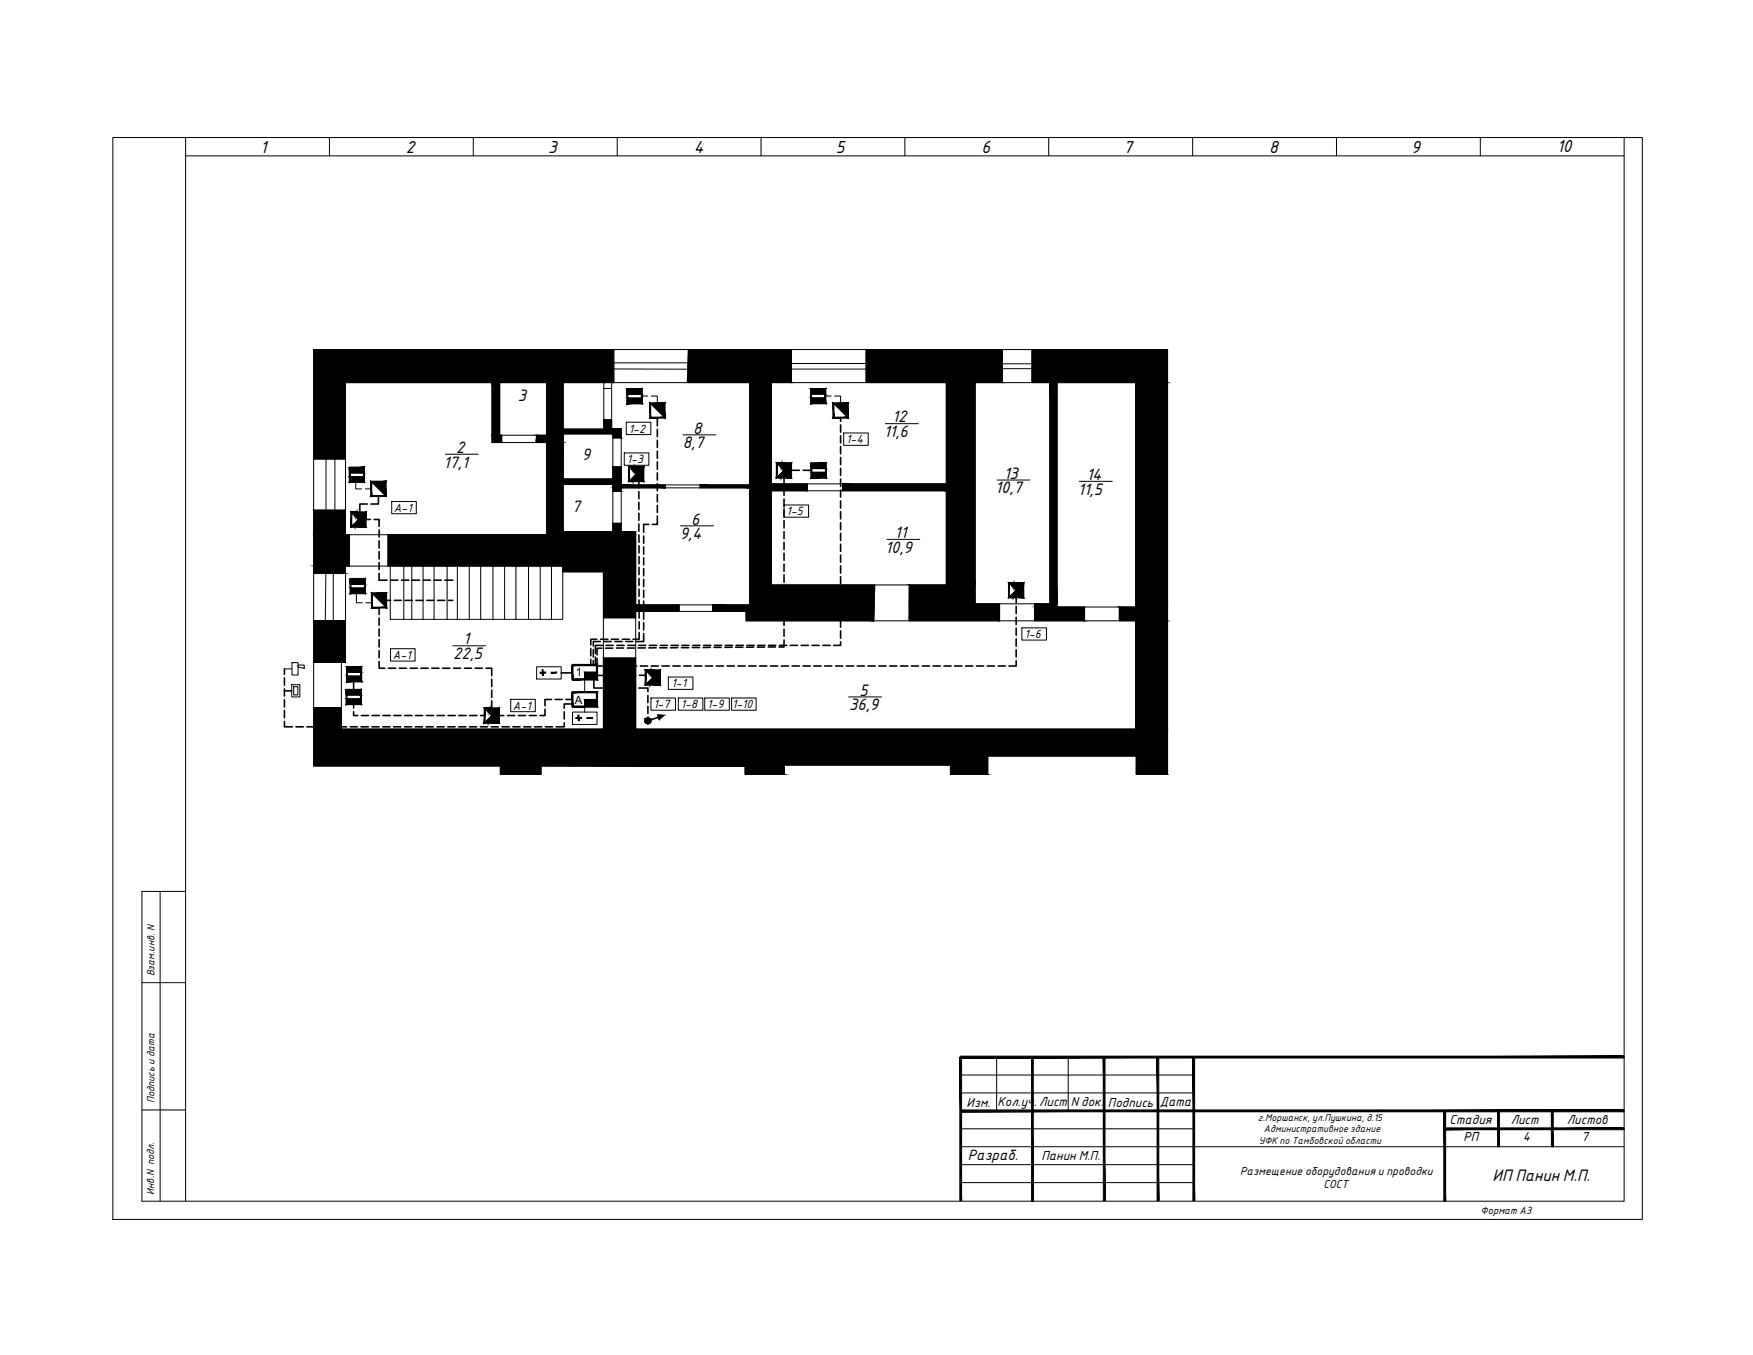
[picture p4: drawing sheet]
<svg xmlns="http://www.w3.org/2000/svg" width="279mm" height="216mm" viewBox="0 0 279 216" stroke-linecap="round" stroke-linejoin="round" font-family="sans-serif">
<!-- layer: DESC -->
<g fill="none" stroke="#000" stroke-width=".16">
<path d="M18 21.9h243.8v172.4h-243.8zM29.6 24.8h229.3v166.6h-236.3v-49.4h7M29.6 21.9v169.5M52.5 21.9v2.9M75.4 21.9v2.9M98.4 21.9v2.9M121.3 21.9v2.9M144.2 21.9v2.9M167.1 21.9v2.9M190.1 21.9v2.9M213 21.9v2.9M235.9 21.9v2.9"/>
<path d="M258.9 21.9v2.9M55.7 74.5h2.3v.9h-2.3zM55.7 76h2.3v.8h-2.3zM56.7 76.8v1.1h1M58.2 77.9h1M62.4 79.9h4v2h-4zM71 72.4h5.2M99.5 72.2h3.9v1.9h-3.9zM99.8 67.3h3.9v1.9h-3.9zM100 62h2.3v.8h-2.3zM100 63.4h2.3v.9h-2.3zM102.3 63.1h.9"/>
<path d="M103.8 63.1h1v1.1M108.8 69.3h5.3M129.3 62h2.2v.8h-2.2zM129.3 63.4h2.2v.8h-2.2zM129.3 73.8h2.3v.9h-2.3zM129.3 75.3h2.3v.8h-2.3zM131.5 63.1h1M133 63.1h1v1.1M134.5 69h3.9v2h-3.9zM141.1 67.5h5.3M158.9 76.5h5.2M172 76.7h5.3"/>
<path d="M55.9 92.3h2.3v.8h-2.3zM55.9 93.7h2.3v.8h-2.3zM56.8 94.5v1.5h1M58.3 96h1M108.5 83.8h5.2M125 80.5h3.9v1.9h-3.9zM141.4 85.9h5.2M45.3 106.6h1.2M46.5 109.1h1.3v1.9h-1.3zM46.5 105.6h1v2h-1zM46.8 109.4h.7v1.3h-.7zM47.5 106h1v.5l-1-.2z"/>
<path d="M55.2 109.9h2.3v.9h-2.3zM55.2 111.3h2.3v.9h-2.3zM55.3 106.3h2.3v.8h-2.3zM55.3 107.7h2.3v.9h-2.3zM62.2 103.4h4v1.9h-4zM72.2 102.9h5.2M81.4 111.4h3.9v2h-3.9zM85.5 106.2h3.9v2h-3.9zM91.2 113.5h4v1.9h-4zM91.2 107.7h.1M93.2 108.3h.1M93.2 112.6h.1"/>
<path d="M93.2 108.3v2M93.2 112.6v.9M95.2 107.1h-2v1.2M95.2 111.4h-2v1.2M103.8 111.2h3.9v2h-3.9zM106.5 107.9h3.9v1.9h-3.9zM108.1 111.2h3.9v2h-3.9zM112.3 111.2h3.9v2h-3.9zM116.6 111.2h3.9v2h-3.9zM135.3 111h5.2M162.9 100h3.9v2h-3.9zM22.6 156.6h7"/>
<path d="M25.5 142v49.4M22.6 176.9h7M153.1 171.3h37.2M153.1 174.1h37.2M153.1 179.9h37.2M158.8 168.4v8.6M170.3 168.4v8.6M153.1 182.7h105.7M153.1 188.4h37.2M153.1 185.6h37.2"/>
</g>
<g fill="#000" stroke="#000" stroke-width=".16">
<path d="M59.2 76.8h2.2v2.2zM103.7 64.3h2.1l.1 2.2zM132.9 64.3h2.1l.1 2.2zM59.3 94.6h2.2v2.1z"/>
<path d="M50 55.7l47.8 5.3v-5.3zM50 55.7l47.8 5.3h-47.8z"/>
<path d="M109.7 55.7l16.4 5.3v-5.3zM109.7 55.7l16.4 5.3h-16.5z"/>
<path d="M138 55.7l21.8 5.3v-5.3zM138 55.7l21.8 5.3h-21.8z"/>
<path d="M164.5 55.7l21.6 5.3v-5.3zM164.5 55.7l21.6 5.3h-21.6z"/>
<path d="M50 61l5.1 12.1v-12.1zM50 61l5.1 12.1h-5.1z"/>
<path d="M55.7 74.4v.2l2.4-.2zM55.7 74.6l2.4-.2-.2 .2zM58.1 74.4l-.2 .2 .2 2.3zM57.9 74.6l.2 2.3-.2-.2zM55.7 76.9h2.4l-.2-.2zM55.7 76.9l.1-.2h2.1zM55.7 74.5v2.4l.1-.2zM55.7 74.5h.1v2.2z"/>
<path d="M55.7 74.5l2.3 .9v-.9zM55.7 74.5l2.3 .9h-2.3z"/>
<path d="M55.7 76l2.3 .8v-.8zM55.7 76l2.3 .8h-2.3z"/>
<path d="M59.1 76.7l.2 .1 2.2-.1zM59.3 76.8l2.2-.1-.1 .1zM61.4 76.8l.1 2.3v-2.4zM61.4 76.8l.1 2.3-.1-.1zM59.1 79.1h2.4l-.1-.1zM59.1 79.1l.2-.1h2.1zM59.1 76.7v2.4l.2-.1zM59.1 76.7l.2 .1v2.2z"/>
<path d="M78.4 61l1.2 8.3v-8.3zM78.4 61l1.2 8.3h-1.2z"/>
<path d="M78.4 69.3l1.6 1.2v-1.2zM78.4 69.3l1.6 1.2h-1.6z"/>
<path d="M87.1 61l2.7 7.4v-7.4zM87.1 61l2.7 7.4h-2.7z"/>
<path d="M87.1 77.2l2.7 7.5v-7.5zM87.1 77.2l2.7 7.5h-2.7z"/>
<path d="M87.1 69.1l2.7 .2v-.2zM87.1 69.1l2.7 .2h-2.7z"/>
<path d="M85.5 69.3l4.3 1.2v-1.2zM85.5 69.3l4.3 1.2h-4.4z"/>
<path d="M87.1 70.5l2.7 5.8v-5.8zM87.1 70.5l2.7 5.8h-2.7z"/>
<path d="M96.2 66.9l1.3 1.4v-1.4zM96.2 66.9l1.3 1.4h-1.3z"/>
<path d="M96.2 68.3l2.8 .1zM96.2 68.3l2.8 .1z"/>
<path d="M87.1 68.4l11.9 .7v-.7zM87.1 68.4l11.9 .7h-11.9z"/>
<path d="M97.7 69.1l1.3 .7v-.7zM97.7 69.1l1.3 .7h-1.3z"/>
<path d="M97.7 74.4l1.3 1.9v-1.9zM97.7 74.4l1.3 1.9h-1.3z"/>
<path d="M87.1 76.3l11.9 .9v-.9zM87.1 76.3l11.9 .9h-11.9z"/>
<path d="M97.7 77.2l1.3 .1zM97.7 77.2l1.3 .1z"/>
<path d="M97.7 77.3l1.3 .4v-.4zM97.7 77.3l1.3 .4h-1.3z"/>
<path d="M97.7 77.7l1.3 .6v-.6zM97.7 77.7l1.3 .6h-1.3z"/>
<path d="M100 61.9v.2l2.4-.2zM100 62.1l2.4-.2-.2 .2zM102.4 61.9l-.2 .2 .2 2.3zM102.2 62.1l.2 2.3-.2-.2zM99.9 64.4h2.5l-.2-.2zM100.1 64.2h2.1l-2.3 .2zM99.9 62v2.4l.2-.2zM99.9 62h.2v2.2z"/>
<path d="M100.6 74.4h.1l-.1 .2zM100.7 74.4l-.1 .2h.1z"/>
<path d="M100.7 74.4h.2l-.2 .3zM100.9 74.4l-.2 .3h.2z"/>
<path d="M100.7 76.4v.2h-.1zM100.6 76.4v.2l.1-.2z"/>
<path d="M100.8 74.4h.2l-.1 .5zM101 74.4l-.1 .5h.1z"/>
<path d="M100.9 76.3v.3h-.2zM100.7 76.3v.3l.2-.3z"/>
<path d="M101 74.4h.1l-.1 .6zM101.1 74.4l-.1 .6h.1z"/>
<path d="M101 76.2v.4h-.1zM100.9 76.2v.4l.1-.4z"/>
<path d="M101.1 74.4h.2l-.2 .8zM101.3 74.4l-.2 .8h.2z"/>
<path d="M101.1 76v.6h-.1zM101 76v.6l.1-.6z"/>
<path d="M101.3 74.4h.1l-.1 .9zM101.4 74.4l-.1 .9h.1z"/>
<path d="M101.3 75.9v.7h-.2zM101.1 75.9v.7l.2-.7z"/>
<path d="M101.4 74.4h.2l-.2 2.2zM101.6 74.4l-.2 2.2h.2z"/>
<path d="M101.4 75.7v.9h-.1zM101.3 75.7v.9l.1-.9z"/>
<path d="M101.4 75.5l.2 .1-1.3 1zM100.3 76.6l.1 .1 1.2-1.1z"/>
<path d="M100.4 74.3l1.1 1.1-.1 .2zM100.4 74.3l-.1 .2 1.1 1.1z"/>
<path d="M101.6 74.4h.1l-.1 2.2zM101.7 74.4l-.1 2.2h.1z"/>
<path d="M101.7 74.4h.1l-.1 2.2zM101.8 74.4l-.1 2.2h.1z"/>
<path d="M101.8 74.4h.2l-.2 2.2zM102 74.4l-.2 2.2h.2z"/>
<path d="M102 74.4h.1l-.1 2.2zM102.1 74.4l-.1 2.2h.1z"/>
<path d="M102.2 74.4h.1l-.1 2.2zM102.3 74.4l-.1 2.2h.1z"/>
<path d="M100 62l2.3 .8v-.8zM100 62l2.3 .8h-2.3z"/>
<path d="M100 63.4l2.3 .9v-.9zM100 63.4l2.3 .9h-2.3z"/>
<path d="M102.3 74.4h.2l-.2 2.2zM102.5 74.4l-.2 2.2h.2z"/>
<path d="M102.6 74.3v2.4l-.1-.1zM102.6 74.3l-.1 .2v2.1zM100.2 74.3h2.4l-.1 .2zM100.2 74.3l.1 .2h2.2zM100.2 74.3l.1 .2-.1 2.2zM100.3 74.5l-.1 2.2 .1-.1zM100.2 76.7l.1-.1 2.3 .1zM100.3 76.6l2.3 .1-.1-.1z"/>
<path d="M103.6 64.2l.1 .1 2.3-.1zM103.7 64.3l2.3-.1-.2 .1zM106 64.2l-.2 .1 .2 2.3zM105.8 64.3l.2 2.3-.2-.1zM103.6 66.6h2.4l-.2-.1zM103.6 66.6l.1-.1h2.1zM103.6 64.2v2.4l.1-.1zM103.6 64.2l.1 .1v2.2z"/>
<path d="M99 77.3l7 .4v-.4zM99 77.3l7 .4h-7z"/>
<path d="M111.6 77.3l7.9 .4v-.4zM111.6 77.3l7.9 .4h-7.9z"/>
<path d="M119.5 61l3.4 16.3v-16.3zM119.5 61l3.4 16.3h-3.4z"/>
<path d="M119.5 77.3l3.4 .4v-.4zM119.5 77.3l3.4 .4h-3.4z"/>
<path d="M119.5 77.7l3.4 15.5v-15.5zM119.5 77.7l3.4 15.5h-3.4z"/>
<path d="M124.1 73.9h.2l-.2 .1zM124.3 73.9l-.2 .1h.2z"/>
<path d="M124.3 75.9v.1h-.2zM124.1 75.9v.1l.2-.1z"/>
<path d="M124.3 73.9h.1l-.1 .3zM124.4 73.9l-.1 .3h.1z"/>
<path d="M124.4 73.9h.1l-.1 .4zM124.5 73.9l-.1 .4h.1z"/>
<path d="M124.4 75.7v.3h-.1zM124.3 75.7v.3l.1-.3z"/>
<path d="M124.5 73.9h.2l-.2 .6zM124.7 73.9l-.2 .6h.2z"/>
<path d="M124.5 75.6l.1 .5h-.2zM124.4 75.6v.5l.1-.5z"/>
<path d="M124.7 73.9h.1l-.1 .7zM124.8 73.9l-.1 .7h.1z"/>
<path d="M124.7 75.4v.6h-.2zM124.5 75.4v.6l.2-.6z"/>
<path d="M124.8 75.3v.7h-.1zM124.7 75.3v.7l.1-.7z"/>
<path d="M124.8 73.9h.2l-.2 .8zM125 73.9l-.2 .8h.2z"/>
<path d="M125 73.9h.1l-.1 2.1zM125.1 73.9l-.1 2.1h.1z"/>
<path d="M125 75.1v.9h-.2zM124.8 75.1v.9l.2-.9z"/>
<path d="M125 74.9l.1 .1-1.2 1zM123.9 76l.1 .1 1.1-1.1z"/>
<path d="M125.1 73.9h.1l-.1 2.1zM125.2 73.9l-.1 2.1h.2z"/>
<path d="M124 73.8l1.1 1.1-.1 .1zM124 73.8l-.1 .1 1.1 1.1z"/>
<path d="M125.2 73.9h.2l-.1 2.1zM125.4 73.9l-.1 2.1h.1z"/>
<path d="M125.4 73.9h.2l-.2 2.1zM125.6 73.9l-.2 2.1h.2z"/>
<path d="M125.6 73.9h.1l-.1 2.1zM125.7 73.9l-.1 2.1h.1z"/>
<path d="M125.7 73.9h.1l-.1 2.1zM125.8 73.9l-.1 2.1h.2z"/>
<path d="M125.8 73.9h.2l-.1 2.1zM126 73.9l-.1 2.1h.1z"/>
<path d="M126.2 73.7v2.5l-.2-.2zM126.2 73.7l-.2 .2v2.1zM123.7 73.7h2.5l-.2 .2zM123.7 73.7l.2 .2h2.1zM123.7 73.7l.2 .2-.2 2.3zM123.9 73.9l-.2 2.3 .2-.2zM123.7 76.2l.2-.2 2.3 .2zM123.9 76l2.3 .2-.2-.2z"/>
<path d="M122.9 77.1l5.8 1.1v-1.1zM122.9 77.1l5.8 1.1h-5.8z"/>
<path d="M129.3 61.9v.1l2.3-.1zM129.3 62l2.3-.1-.1 .1zM131.5 62l.1 2.3v-2.4zM131.5 62l.1 2.3-.1-.1zM129.2 64.3h2.4l-.1-.1zM129.2 64.3l.1-.1h2.2zM129.2 62v2.3l.1-.1zM129.2 62h.1v2.2z"/>
<path d="M129.3 73.8v.1l2.4-.1zM129.3 73.9l2.4-.1-.2 .1zM131.7 73.8l-.2 .1 .2 2.3zM131.5 73.9l.2 2.3-.2-.2zM129.3 76.2h2.4l-.2-.2zM129.4 76h2.1l-2.2 .2zM129.3 73.8v2.4l.1-.2zM129.3 73.8h.1v2.2z"/>
<path d="M129.3 62l2.2 .8v-.8zM129.3 62l2.2 .8h-2.2z"/>
<path d="M129.3 63.4l2.2 .8v-.8zM129.3 63.4l2.2 .8h-2.2z"/>
<path d="M129.3 73.8l2.3 .9v-.9zM129.3 73.8l2.3 .9h-2.3z"/>
<path d="M129.3 75.3l2.3 .8v-.8zM129.3 75.3l2.3 .8h-2.3z"/>
<path d="M132.8 64.2l.1 .1 2.3-.1zM132.9 64.3l2.3-.1-.2 .1zM135 64.3l.2 2.3v-2.4zM135 64.3l.2 2.3-.2-.1zM132.8 66.6h2.4l-.2-.1zM132.8 66.6l.1-.1h2.1zM132.8 64.2v2.4l.1-.1zM132.8 64.2l.1 .1v2.2z"/>
<path d="M134.3 77.1l16.5 1.1v-1.1zM134.3 77.1l16.5 1.1h-16.5z"/>
<path d="M150.8 61l4.6 32.2v-32.2zM150.8 61l4.6 32.2h-4.6z"/>
<path d="M167.3 61l1.2 35.2v-35.2zM167.3 61l1.2 35.2h-1.2z"/>
<path d="M181 61l5.1 35.7v-35.7zM181 61l5.1 35.7h-5.1z"/>
<path d="M50 81.3l5.1 3.9v-3.9zM50 81.3l5.1 3.9h-5.1z"/>
<path d="M50 90.2l5.1 1.2v-1.2zM50 90.2l5.1 1.2h-5.1z"/>
<path d="M50 98.9l5.1 6.6v-6.6zM50 98.9l5.1 6.6h-5.1z"/>
<path d="M50 85.2l5.7 5v-5zM50 85.2l5.7 5h-5.7z"/>
<path d="M55.9 92.2v.1l2.3-.1zM55.9 92.3l2.3-.1-.1 .1zM58.2 92.2l-.1 .1 .1 2.3zM58.1 92.3l.1 2.3-.1-.1zM55.8 94.6h2.4l-.1-.1zM55.8 94.6l.1-.1h2.2zM55.8 92.3v2.3l.1-.1zM55.8 92.3h.1v2.2z"/>
<path d="M56.3 81.7h.1l-.1 .2zM56.4 81.7l-.1 .2h.1z"/>
<path d="M56.4 83.7v.2h-.1zM56.3 83.7v.2l.1-.2z"/>
<path d="M56.4 81.7h.2l-.2 .3zM56.6 81.7l-.2 .3h.2z"/>
<path d="M56.6 81.7h.1l-.1 .5zM56.7 81.7l-.1 .5h.1z"/>
<path d="M56.6 83.6v.3h-.2zM56.4 83.6v.3l.2-.3z"/>
<path d="M56.7 83.4v.5h-.1zM56.6 83.4v.5l.1-.5z"/>
<path d="M56.7 81.7h.2l-.2 .6zM56.9 81.7l-.2 .6h.2z"/>
<path d="M56.8 81.7h.2l-.2 .8zM57 81.7l-.2 .8h.2z"/>
<path d="M56.9 83.3v.6h-.2zM56.7 83.3v.6l.2-.6z"/>
<path d="M57 81.7h.1l-.1 .9zM57.1 81.7l-.1 .9h.2z"/>
<path d="M57 83.1v.8h-.1zM56.9 83.1v.8l.1-.8z"/>
<path d="M57.1 81.7h.2l-.2 2.1zM57.3 81.7l-.2 2.1h.2z"/>
<path d="M57.2 83v.8h-.2zM57 83v.8l.2-.8z"/>
<path d="M57.2 82.7l.1 .1-1.2 1zM56.1 83.8l.1 .2 1.1-1.2z"/>
<path d="M57.3 81.7h.1l-.1 2.1zM57.4 81.7l-.1 2.1h.1z"/>
<path d="M56.2 81.6l1.1 1.1-.1 .1zM56.2 81.6l-.1 .1 1.1 1.1z"/>
<path d="M57.4 81.7h.2l-.2 2.1zM57.6 81.7l-.2 2.1h.2z"/>
<path d="M57.6 81.7h.1l-.1 2.1zM57.7 81.7l-.1 2.1h.1z"/>
<path d="M57.7 81.7h.2l-.2 2.1zM57.9 81.7l-.2 2.1h.2z"/>
<path d="M57.9 81.7h.1l-.1 2.1zM58 81.7l-.1 2.1h.1z"/>
<path d="M58 81.7h.2l-.2 2.1zM58.2 81.7l-.2 2.1h.2z"/>
<path d="M55.9 92.3l2.3 .8v-.8zM55.9 92.3l2.3 .8h-2.3z"/>
<path d="M55.9 93.7l2.3 .8v-.8zM55.9 93.7l2.3 .8h-2.3z"/>
<path d="M58.3 81.6v2.4l-.1-.2zM58.2 81.7v2.1l.1-2.2zM55.9 81.6h2.4l-.1 .1zM55.9 81.6l.2 .1h2.1zM55.9 81.6l.2 .1-.2 2.3zM56.1 81.7l-.2 2.3 .2-.2zM55.9 84l.2-.2 2.2 .2zM56.1 83.8l2.2 .2-.1-.2z"/>
<path d="M59.2 94.5l.1 .1 2.3-.1zM59.3 94.6l2.3-.1-.1 .1zM61.6 94.5l-.1 .1 .1 2.3zM61.5 94.6l.1 2.3-.1-.2zM59.2 96.9h2.4l-.1-.2zM59.2 96.9l.1-.2h2.2zM59.2 94.5v2.4l.1-.2zM59.2 94.5l.1 .1v2.1z"/>
<path d="M97.7 83.4l1.3 1.3v-1.3zM97.7 83.4l1.3 1.3h-1.3z"/>
<path d="M87.1 84.7l14.2 .5v-.5zM87.1 84.7l14.2 .5h-14.2z"/>
<path d="M61.8 85.2l39.5 5v-5zM61.8 85.2l39.5 5h-39.5z"/>
<path d="M89.7 90.2l11.6 .9v-.9zM89.7 90.2l11.6 .9h-11.6z"/>
<path d="M96.2 91.1l5.1 5.3v-5.3zM96.2 91.1l5.1 5.3h-5.1z"/>
<path d="M96.2 97.4l5.1 1v-1zM96.2 97.4l5.1 1h-5.1z"/>
<path d="M96.2 96.4l12 1v-1zM96.2 96.4l12 1h-12z"/>
<path d="M118.9 97.4l20.4 1.5v-1.5zM118.9 97.4l20.4 1.5h-20.4z"/>
<path d="M113.6 96.4l25.7 1v-1zM113.6 96.4l25.7 1h-25.7z"/>
<path d="M119.5 93.2l19.8 3.2 .1-3.2zM119.5 93.2l19.8 3.2h-19.8z"/>
<path d="M144.9 93.2l10.5 3v-3zM144.9 93.2l10.5 3h-10.5z"/>
<path d="M144.9 96.2l14.4 2.7v-2.7zM144.9 96.2l14.4 2.7h-14.4z"/>
<path d="M161.1 92.9h.2l-.2 .2zM161.3 92.9l-.2 .2h.2z"/>
<path d="M161.3 92.9h.1l-.1 .4zM161.4 92.9l-.1 .4h.1z"/>
<path d="M161.3 95v.1h-.2zM161.1 95v.1l.2-.1z"/>
<path d="M161.4 92.9h.2l-.2 .5zM161.6 92.9l-.2 .5h.2z"/>
<path d="M161.4 94.8v.3h-.1zM161.3 94.8v.3l.1-.3z"/>
<path d="M161.5 92.9h.2l-.2 .6zM161.7 92.9l-.2 .6h.2z"/>
<path d="M161.6 94.7v.5h-.2zM161.4 94.7v.5l.2-.5z"/>
<path d="M161.7 92.9h.1l-.1 .8zM161.8 92.9l-.1 .8h.1z"/>
<path d="M161.7 94.5v.6h-.1zM161.5 94.5l.1 .6 .1-.6z"/>
<path d="M161.8 92.9h.2l-.2 .9zM162 92.9l-.2 .9h.2z"/>
<path d="M161.9 94.4v.7h-.2zM161.7 94.4v.7l.2-.7z"/>
<path d="M162 92.9h.1l-.1 2.2zM162.1 92.9l-.1 2.2h.1z"/>
<path d="M162 94.2v.9h-.2zM161.8 94.2v.9l.2-.9z"/>
<path d="M162 94l.1 .1-1.2 1zM160.9 95.1l.1 .1 1.1-1.1z"/>
<path d="M161 92.9l1.1 1.1-.1 .1zM161 92.9l-.1 .1 1.1 1.1z"/>
<path d="M162.1 92.9h.2l-.2 2.2zM162.3 92.9l-.2 2.2h.2z"/>
<path d="M162.3 92.9h.1l-.1 2.2zM162.4 92.9l-.1 2.2h.1z"/>
<path d="M162.4 92.9h.2l-.2 2.2zM162.6 92.9l-.2 2.2h.2z"/>
<path d="M162.6 92.9h.1l-.1 2.2zM162.7 92.9l-.1 2.2h.1z"/>
<path d="M162.7 92.9h.2l-.2 2.2zM162.9 92.9l-.2 2.2h.2z"/>
<path d="M162.9 92.9h.1l-.1 2.2zM163 92.9l-.1 2.2h.1z"/>
<path d="M163.2 92.8v2.5l-.2-.2zM163.2 92.8l-.2 .2v2.1zM160.7 92.8h2.5l-.2 .2zM160.7 92.8l.2 .2h2.1zM160.7 92.8l.2 .2-.2 2.3zM160.9 93l-.2 2.3 .2-.2zM160.7 95.3l.2-.2 2.3 .2zM160.9 95.1l2.3 .2-.2-.2z"/>
<path d="M164.9 96.2l3.6 .5v-.5zM164.9 96.2l3.6 .5h-3.6z"/>
<path d="M164.9 96.7l8 2.2v-2.2zM164.9 96.7l8 2.2h-8z"/>
<path d="M178.4 96.7l7.7 2.2v-2.2zM178.4 96.7l7.7 2.2h-7.7z"/>
<path d="M181 98.9l5.1 17.3v-17.3zM181 98.9l5.1 17.3h-5.1z"/>
<path d="M50 112.8l4.4 3.4v-3.4zM50 112.8l4.4 3.4h-4.4z"/>
<path d="M55.2 109.8v.2l2.4-.2zM55.2 110l2.4-.2-.2 .2zM57.6 109.8l-.2 .2 .2 2.3zM57.4 110l.2 2.3-.2-.2zM55.2 112.3h2.4l-.2-.2zM55.2 112.3l.1-.2h2.1zM55.2 109.9v2.4l.1-.2zM55.2 109.9h.1v2.2z"/>
<path d="M55.3 106.2v.2l2.4-.2zM55.3 106.4l2.4-.2-.2 .2zM57.7 106.2l-.2 .2 .2 2.3zM57.5 106.4l.2 2.3-.2-.2zM55.2 108.7h2.5l-.2-.2zM55.2 108.7l.2-.2h2.1zM55.2 106.3v2.4l.2-.2zM55.2 106.3h.2v2.2z"/>
<path d="M55.2 109.9l2.3 .9v-.9zM55.2 109.9l2.3 .9h-2.3z"/>
<path d="M55.2 111.3l2.3 .9v-.9zM55.2 111.3l2.3 .9h-2.3z"/>
<path d="M55.3 106.3l2.3 .8v-.8zM55.3 106.3l2.3 .8h-2.3z"/>
<path d="M55.3 107.7l2.3 .9v-.9zM55.3 107.7l2.3 .9h-2.3z"/>
<path d="M77.5 112.9h.2l-.2 .2zM77.7 112.9l-.2 .2h.2z"/>
<path d="M77.7 114.9v.2h-.2zM77.5 114.9v.2l.2-.2z"/>
<path d="M77.7 112.9h.1l-.1 .3zM77.8 112.9l-.1 .3h.1z"/>
<path d="M77.8 112.9h.2l-.2 .5zM78 112.9l-.2 .5h.2z"/>
<path d="M77.8 114.8v.3h-.1zM77.7 114.8v.3l.1-.3z"/>
<path d="M78 114.6v.5h-.2zM77.8 114.6v.5l.2-.5z"/>
<path d="M78 112.9h.1l-.1 .6zM78.1 112.9l-.1 .6h.1z"/>
<path d="M78.1 112.9h.1l-.1 .8zM78.2 112.9l-.1 .8h.1z"/>
<path d="M78.1 114.5v.6h-.1zM78 114.5v.6l.1-.6z"/>
<path d="M78.2 112.9h.2l-.2 .9zM78.4 112.9l-.2 .9h.2z"/>
<path d="M78.3 114.3v.8h-.2zM78.1 114.3v.8l.2-.8z"/>
<path d="M78.4 112.9h.1l-.1 2.2zM78.5 112.9l-.1 2.2h.1z"/>
<path d="M78.4 114.2v.9h-.2zM78.2 114.2v.9l.2-.9z"/>
<path d="M78.4 114l.1 .1-1.2 1zM77.3 115.1l.1 .1 1.1-1.1z"/>
<path d="M78.5 112.9h.2l-.2 2.2zM78.7 112.9l-.2 2.2h.2z"/>
<path d="M77.4 112.8l1.1 1.1-.1 .2zM77.3 113l1.1 1.1-1-1.3z"/>
<path d="M78.7 112.9h.1l-.1 2.2zM78.8 112.9l-.1 2.2h.1z"/>
<path d="M78.8 112.9h.2l-.2 2.2zM79 112.9l-.2 2.2h.2z"/>
<path d="M79 112.9h.1l-.1 2.2zM79.1 112.9l-.1 2.2h.1z"/>
<path d="M79.1 112.9h.2l-.2 2.2zM79.3 112.9l-.2 2.2h.2z"/>
<path d="M79.3 112.9h.1l-.1 2.2zM79.4 112.9l-.1 2.2h.1z"/>
<path d="M79.6 112.8v2.4l-.1-.1zM79.6 112.8l-.1 .1v2.2zM77.2 112.8h2.4l-.1 .1zM77.2 112.8l.1 .2 2.2-.1zM77.2 112.8l.1 .2-.1 2.2zM77.3 113l-.1 2.2 .1-.1zM77.3 115.1l2.3 .1h-2.4zM77.3 115.1l2.3 .1-.1-.1z"/>
<path d="M86.1 107.1v.2l.9-.2zM86.1 107.3l.9-.2v.2z"/>
<path d="M86.4 106.7l.2 .9v-.9zM86.4 106.7l.2 .9h-.2z"/>
<path d="M87.8 107.1v.2l.9-.2zM87.8 107.3l.9-.2v.2z"/>
<path d="M91.2 105.9v.2l4-.2zM91.2 106.1l4-.2-.1 .2zM95.2 105.9l-.1 .2 .1 2.3zM95.1 106.1l.1 2.3-.1-.3zM91.2 108.4h4l-.1-.3zM91.2 108.1h3.9l-3.9 .3z"/>
<path d="M91.2 110.2v.2l4-.2zM91.2 110.4l4-.2-.1 .2zM95.2 110.2l-.1 .2 .1 2.3zM95.1 110.4l.1 2.3-.1-.2zM91.2 112.7h4l-.1-.2zM91.2 112.5h3.9l-3.9 .2z"/>
<path d="M91.1 106l.2 2.3v-2.3zM91.1 106l.2 2.3h-.2z"/>
<path d="M91.1 110.3l.2 2.3v-2.3zM91.1 110.3l.2 2.3h-.2z"/>
<path d="M91.8 114.3v.2l.9-.2zM91.8 114.5l.9-.2v.2z"/>
<path d="M92.2 113.9l.1 .9v-.9zM92.2 113.9l.1 .9h-.1z"/>
<path d="M93.5 114.3v.2l.9-.2zM93.5 114.5l.9-.2v.2z"/>
<path d="M93.2 107.1l2 1.2v-1.2zM93.2 107.1l2 1.2h-2z"/>
<path d="M93.2 111.4l2 1.2v-1.2zM93.2 111.4l2 1.2h-2z"/>
<path d="M96.2 104.8l5.1 11.4v-11.4zM96.2 104.8l5.1 11.4h-5.1z"/>
<path d="M103.2 106.9h.2l-.2 .1zM103.4 106.9l-.2 .1h.2z"/>
<path d="M103.3 106.9h.2l-.2 .3zM103.5 106.9l-.2 .3h.2z"/>
<path d="M103.4 108.9v.1h-.2zM103.2 108.9v.1l.2-.1z"/>
<path d="M103.5 106.9h.1l-.1 .4zM103.6 106.9l-.1 .4h.1z"/>
<path d="M103.5 108.7v.3h-.2zM103.3 108.7v.3l.2-.3z"/>
<path d="M103.6 106.8h.2l-.2 .6zM103.8 106.8l-.2 .6h.2z"/>
<path d="M103.6 108.6v.5h-.1zM103.5 108.6v.5l.1-.5z"/>
<path d="M103.8 106.9h.1l-.1 .7zM103.9 106.9l-.1 .7h.1z"/>
<path d="M103.8 108.4v.6h-.2zM103.6 108.4v.6l.2-.6z"/>
<path d="M103.9 106.9h.2l-.2 .8zM104.1 106.9l-.2 .8h.2z"/>
<path d="M103.9 108.3v.7h-.1zM103.8 108.3v.7l.1-.7z"/>
<path d="M104 106.9h.2l-.1 2.1zM104.2 106.9l-.1 2.1h.1z"/>
<path d="M104.1 108.1v.9h-.2zM103.9 108.1v.9l.2-.9z"/>
<path d="M104.1 107.9l.1 .1-1.2 1zM103 109l.1 .1 1.1-1.1z"/>
<path d="M104.2 106.9h.1l-.1 2.1zM104.3 106.9l-.1 2.1h.1z"/>
<path d="M103.1 106.8l1.1 1.1-.1 .1zM103 106.9l1.1 1.1-1-1.2z"/>
<path d="M104.3 106.9h.2l-.2 2.1zM104.5 106.9l-.2 2.1h.2z"/>
<path d="M104.5 106.9h.2l-.2 2.1zM104.7 106.9l-.2 2.1h.2z"/>
<path d="M104.6 106.9h.2l-.2 2.1zM104.8 106.9l-.2 2.1h.2z"/>
<path d="M104.8 106.9h.2l-.2 2.1zM105 106.9l-.2 2.1h.2z"/>
<path d="M105 106.9h.1l-.1 2.1zM105.1 106.9l-.1 2.1h.1z"/>
<path d="M105.3 106.7v2.5l-.2-.2zM105.1 106.9v2.1l.2-2.3zM102.8 106.7h2.5l-.2 .2zM102.8 106.7l.2 .2h2.1zM102.8 106.7l.2 .2-.2 2.3zM103 106.9l-.2 2.3 .2-.2zM102.8 109.2l.2-.2 2.3 .2zM103 109l2.3 .2-.2-.2z"/>
<path d="M50 116.2l136.1 4.3v-4.3zM50 116.2l136.1 4.3h-136.1z"/>
<path d="M79.7 122.1l6.5 1.3v-1.3zM79.7 122.1l6.5 1.3h-6.5z"/>
<path d="M50 121.9l75 .2v-.2zM50 121.9l75 .2h-75z"/>
<path d="M118.8 122.1l6.2 1.3v-1.3zM118.8 122.1l6.2 1.3h-6.2z"/>
<path d="M50 120.5l107.4 1.4v-1.4zM50 120.5l107.4 1.4h-107.4z"/>
<path d="M151.5 121.9l5.9 1.5v-1.5zM151.5 121.9l5.9 1.5h-5.9z"/>
<path d="M181.1 120.5l5 2.9v-2.9zM181.1 120.5l5 2.9h-5z"/>
<path d="M153.1 176.9v.3l105.7-.3zM153.1 177.2l105.7-.3v.3z"/>
<path d="M153.1 168.3v.3l105.7-.3zM153.1 168.6l105.7-.3v.3z"/>
<path d="M153 168.4l.3 22.9v-22.9zM153 168.4l.3 22.9h-.3z"/>
<path d="M164.4 168.4l.3 23v-23zM164.4 168.4l.3 23h-.3z"/>
<path d="M175.8 168.4l.3 22.9v-22.9zM175.8 168.4l.3 22.9h-.3z"/>
<path d="M184.4 168.4l.3 22.9v-22.9zM184.4 168.4l.3 22.9h-.3z"/>
<path d="M190.1 168.4l.3 22.9v-22.9zM190.1 168.4l.3 22.9h-.3z"/>
<path d="M230.3 179.7v.3l28.5-.3zM230.3 180l28.5-.3v.3z"/>
<path d="M230.1 177v14.4h.3zM230.1 177h.3v14.4z"/>
<path d="M238.7 177v5.7h.3zM238.7 177h.3v5.7z"/>
<path d="M247.3 177v5.7h.3zM247.3 177h.3v5.7z"/>
</g>
<!-- layer: BLK_12_THHN -->
<g fill="none" stroke="#000" stroke-width=".16">
<path d="M50 55.7h136.1v67.7h-5v-2.9h-23.7v2.9h-5.9v-1.5h-26.5v1.5h-6.2v-1.3h-32.6v1.3h-6.5v-1.3h-29.7zM97.8 55.7v5.3M97.8 57.8h11.9M97.8 58.8h11.8M109.7 55.7l-.1 5.3M126.1 55.7v5.3M126.1 57.9h11.9M126.1 58.8h11.9M138 55.7v5.3M159.8 55.7v5.3M159.8 58h4.7M159.8 58.7h4.7"/>
<path d="M164.5 55.7v5.3M50 73.1h5.1M52 73.1v8.2M53.4 73.1v8.2M55.1 61h23.3v9.5h8.7v14.7h-32zM79.6 61h7.5v8.3h-7.5zM80 69.3v1.2M85.5 69.3l-.1 1.2M89.8 61h6.4v7.4h-6.4zM89.8 69.1h7.9v7.2h-7.9v-7.2M89.8 77.2h7.9v7.5h-7.9zM96.2 61h23.3v35.4h-18.2v-11.7h-3.6"/>
<path d="M96.2 61.9h1.3M96.2 66.9h1.3M97.5 61v7.3h1.5v16.4M97.7 69.8h1.3M97.7 74.4h1.3M97.7 78.3h1.3M99 77.7h20.5M99 77.3h20.5M106 77.3v.4M111.6 77.3v.4M122.9 61h27.9v32.2h-27.9zM122.9 78.2h27.9"/>
<path d="M122.9 77.1h27.9M128.7 77.1v1.1M134.3 77.1v1.1M155.4 61h11.9v35.2h-11.9zM168.5 61h12.5v35.7h-12.5zM50 98.9h5.1M50 91.4h5.1M50 81.3h5.1M51.9 91.4v7.5M53.1 91.4v7.5M55.7 85.2v5M61.8 85.2v5"/>
<path d="M62.2 90.2v8.5h27.5v-7.6M64.4 90.2v8.5M65.6 90.2v8.5M67.4 90.2v8.5M69.2 90.2v8.5M71.3 90.2v8.5M72.9 90.2v8.5M74.8 90.2v8.5M76.6 90.2v8.5M78.6 90.2v8.5M80.4 90.2v8.5M82.2 90.2v8.5"/>
<path d="M84.2 90.2v8.5M86.1 90.2v8.5M87.9 90.2v8.5M96.2 98.4h5.1M97.7 83.4h1.3M101.3 97.4h17.6v1.5h62.1v17.3h-79.7zM108.2 96.4v1M113.6 96.4v1M139.4 93.2l-.1 5.7M144.9 93.2v5.7M159.3 96.2v2.7M164.9 96.2v2.7"/>
<path d="M172.9 96.7v2.2M178.4 96.7v2.2M50 105.5h5.1v-15.3h34.6v.9h6.5v25.1h-41.8v-10.7M50 112.8h4.4M96.2 104.8h5.1"/>
</g>
<g fill="#000" stroke="#000" stroke-width=".16">
<path d="M103.2 114.4h.2zM103.1 114.4h.3z"/>
<path d="M103.1 114.4l.4 .1zM103.1 114.5h.4z"/>
<path d="M103.1 115.3h.3zM103.1 115.3h.2z"/>
<path d="M103.1 114.5h.4zM103 114.5h.5z"/>
<path d="M103.1 115.3h.4zM103.1 115.3h.3z"/>
<path d="M103 114.5l.6 .1zM103 114.5l.6 .1h-.7z"/>
<path d="M103 115.2h.5zM103 115.2l.5 .1z"/>
<path d="M102.9 114.6h.7zM102.9 114.6h.7z"/>
<path d="M102.9 115.2h.7zM102.9 115.2h.6z"/>
<path d="M102.9 114.6l.8 .1zM102.9 114.6l.8 .1z"/>
<path d="M102.9 115.1h.7zM102.9 115.1l.7 .1z"/>
<path d="M102.8 114.7l.9 .1v-.1zM102.8 114.7l.9 .1h-.9z"/>
<path d="M102.8 115h.9zM102.8 115l.8 .1z"/>
<path d="M102.8 114.8l.9 .1v-.1zM102.8 114.8l.9 .1h-.9z"/>
<path d="M102.8 114.9h.9zM102.8 114.9h.9h-.9z"/>
<path d="M102.8 114.9l.9 .1v-.1zM102.8 114.9l.9 .1h-.9z"/>
<path d="M104.9 113.9l.9 .1h-.9zM104.9 114l.1 .3 .8-.3z"/>
<path d="M105 114.3l.8-.3-.3 .3zM105 114.3l.1 .4 .4-.4z"/>
</g>
<g fill="none" stroke="#000" stroke-width=".25">
<path d="M60.3 79v1.3h-1.2M101.8 76.7v1M101.8 78.3v1.2M104.8 66.5v1.3M104.8 68.4v1.2M104.8 70.2v1.1M104.8 71.9v1.1M104.8 73.6v1.2M104.8 75.3v1.2M104.8 77.1v1.1M104.8 78.8v1.2M125 76.1v1.1"/>
<path d="M125 77.8v1.1M125 79.5v1.2M126.1 74.9h1.3M128 74.9h1.3M134 66.5v.6M134 67.7v1.2M134 69.4v1.2M134 71.1v1.2M134 72.9v1.1M134 74.6v1.2M134 76.3v1.2M134 78.1v1.1"/>
<path d="M134 79.8v1.1M58.3 82.8h.7M58.5 80.3h-1.1v1.4M59.6 82.8h.8v1.1M60.4 84.4v1.2M60.4 86.2v1.1M60.4 87.9v1.2M60.4 89.6v1.2M60.4 91.3v1.1h1.3M60.4 96.8v1.1M60.4 98.5v1.1M61.6 95.7h.7"/>
<path d="M62.3 92.4h1.1M62.8 95.7h1.2M64 92.4h1.1M64.6 95.7h1.1M65.7 92.4h1.2M66.3 95.7h1.2M67.5 92.4h1.1M68 95.7h1.2M69.2 92.4h1.1M69.7 95.7h1.2M70.9 92.4h1.3M71.5 95.7h.7"/>
<path d="M101.8 85.2v1.2M101.8 80v1.2M101.8 81.8v1.1M101.8 83.5v1.2M101.8 95.6l.1 1.1M101.8 87v1.1M101.8 88.7v1.1M101.8 90.4v1.2M101.8 92.1v1.2M101.8 93.9v1.1M101.9 97.3v1.2M101.9 99v1.2"/>
<path d="M102.6 85.4v1.2M102.6 87.1v1.2M102.6 88.9v1.1M102.6 90.6v1.1M102.6 92.3v1.2M102.6 94.1v1.1M102.6 95.8v1.1M102.6 97.5v1.1M102.6 99.2v1.2M103.4 83.6h-.8v1.2M104.8 82.2v1.4h-.8M104.8 80.5v1.2"/>
<path d="M125 81.2v1.2M125 83v1.1M125 84.7v1.1M125 86.4v1.2M125 88.1v1.2M125 89.9v1.1M125 91.6v1.2M125 93.3v1.2M125 95.1v1.1M125 96.8v1.1M125 98.5v1.2M134 81.5v1.2"/>
<path d="M134 83.3v1.1M134 85v1.1M134 86.7v1.1M134 88.4v1.2M134 90.2v1.1M134 91.9v1.1M134 93.6v1.2M134 95.3v1.2M134 97.1v1.1M134 98.8v1.2M162 95.2v.8M162 96.6v1.2"/>
<path d="M162 98.3v1.2M45.3 114.9v.9h1.3M45.3 106.6v.8M45.3 108v1.2M45.3 109.8v1.1M45.3 111.5v1.1M45.3 113.2v1.2M45.3 110.1h1.2M47.2 115.8h1.1M48.9 115.8h1.2M50.6 115.8h1.2M52.4 115.8h1.1"/>
<path d="M54.1 115.8h1.1M55.8 115.8h1.2M56.4 113.4v.6h.6M56.4 108.6v1.3M56.4 112.2v.6M57.5 115.8h1.2M57.6 114h1.1M59.3 115.8h1.1M59.3 114h1.2M60.4 105.4v1.1h.9M60.4 100.2v1.2M60.4 101.9v1.2"/>
<path d="M60.4 103.7v1.1M61 115.8h1.2M61 114h1.2M61.9 106.5h1.2M62.7 115.8h1.2M62.8 114h1.1M63.6 106.5h1.2M64.5 115.8h1.1M64.5 114h1.2M65.4 106.5h1.1M66.2 115.8h1.1M66.2 114h1.2"/>
<path d="M67.1 106.5h1.2M67.9 115.8h1.2M68 114h1.1M68.8 106.5h1.2M69.7 115.8h1.1M69.7 114h1.1M70.5 106.5h1.2M71.4 115.8h1.1M71.4 114h1.2M72.3 106.5h1.1M73.1 115.8h1.1M73.1 114h1.2"/>
<path d="M74 106.5h1.2M74.8 115.8h1.2M74.9 114h1.1M75.7 106.5h1.2M76.6 115.8h1.1M76.6 114h.6M77.5 106.5h.9v1.2M78.3 115.8h1.1M78.4 108.2v1.2M78.4 110v1.1M78.4 111.7v1.2M79.5 114h.8"/>
<path d="M80 115.8h1.2M80.9 114h1.1M81.7 115.8h1.2M82.6 114h1.2M83.5 115.8h1.1M84.3 114h1.2M85.2 115.8h1.2M86.9 113v1h-.8M86.9 115.8h1.2M87.9 111.4h-1v1M88.5 111.4h1.1M89.4 107.2h1.8"/>
<path d="M89.9 115.2v.6h-1.3M89.9 113.4v1.2M90.2 111.4h1M91.2 112.2h-1.3v.6M94.2 103.3v1.2M94.2 105.1v.9M94.6 103.5v1.2M94.6 105.2v.8M94.7 108.3v1.3h1.4M94.9 104.7v1.3M95.1 101.9h-.9v.9M95.2 107.6h1"/>
<path d="M95.2 104.9v1.1M95.2 106.1h1.1M95.7 102.2h-1.1v.7M95.7 101.9h1.2M95.9 103.3h-.7v1M96 102.8h-1.1v1.3M96.3 102.2h1.1M96.5 103.3h1.2M96.6 102.8h1.1M96.6 109.6h1.2M96.7 107.6h1.2M96.9 106.1h1.1"/>
<path d="M97.4 101.9h1.2M98 102.2h1.1M98.2 103.3h1.2M98.3 102.8h1.2M98.4 109.6h1.1M98.6 106.1h1.2M99.2 101.9h1.1M99.6 107.6h-1.1M99.7 102.2h1.2M100 103.3h1.1M100 102.8h1.2M100.1 109.6h1.2"/>
<path d="M100.2 107.6h1.1M100.3 106.1h1.2M101.7 103.2h1.2M101.8 102.8h1.1M101.8 109.6h1.5v.6M101.9 100.8v1.1h-1M101.9 107.6h1M102.1 106.1h1.1M102.6 101v1.2h-1.2M103.3 110.8v1.2M103.3 112.5v1.2M103.5 102.8h1.2"/>
<path d="M103.8 106.1h1.1M104.6 103.2h-1.2M105.1 103.2h1.2M105.2 102.8h1.2M105.3 114.2l-2 .7v-.6M105.5 106.1h1.2M105.8 114l-.9-.1 .2 .8M106.9 102.8h1.2M107.2 106.1h1.2M108 103.2h-1.1M108.6 103.2h1.2M108.7 102.8h1.1"/>
<path d="M109 106.1h1.1M110.3 103.2h1.2M110.4 102.8h1.2M110.7 106.1h1.2M112.1 102.8h1.2M112.4 106.1h1.2M113.2 103.2h-1.1M113.8 103.2h1.1M113.9 102.8h1.1M114.2 106.1h1.1M115.6 102.8h1.1M115.9 106.1h1.1"/>
<path d="M116.7 103.1l-1.2 .1M117.3 103.1h1.1M117.3 102.8h1.2M117.6 106.1h1.2M119.1 102.8h1.1M119.3 106.1h1.2M120.1 103.1h-1.1M120.7 103.1h1.1M120.8 102.8h1.1M121.1 106.1h1.1M122.4 103.1h1.2M122.5 102.8h1.1"/>
<path d="M122.8 106.1h1.1M124.2 102.8h1.2M124.5 106.1h1.2M125 102v1.1h-.8M125 100.2v1.2M126 102.8h1.1M126.3 106.1h1.1M127.7 102.8h1.1M128 106.1h1.1M129.4 102.8h1.2M129.7 106.1h1.2M131.1 102.8h1.2"/>
<path d="M131.4 106.1h1.2M133.2 106.1h1.1M134 102.3v.5h-1.1M134 100.5v1.2M134.9 106.1h1.2M136.6 106.1h1.2M138.3 106.1h1.2M140.1 106.1h1.1M141.8 106.1h1.2M143.5 106.1h1.2M145.3 106.1h1.1M147 106.1h1.1"/>
<path d="M148.7 106.1h1.2M150.4 106.1h1.2M152.2 106.1h1.1M153.9 106.1h1.1M155.6 106.1h1.2M157.3 106.1h1.2M159.1 106.1h1.1M162 105.3v.8h-1.2M162 100.1v1.1M162 101.8v1.2M162 103.5v1.2"/>
<circle cx="103.3" cy="114.8" r=".46"/>
</g>
<g font-size="2.7">
<text x="41.5" y="24.4">1</text>
<text x="64.7" y="24.4">2</text>
<text x="87.3" y="24.3">3</text>
<text x="110.6" y="24.3">4</text>
<text x="133.2" y="24.3">5</text>
<text x="156.4" y="24.3">6</text>
<text x="179.1" y="24.3">7</text>
<text x="202.3" y="24.3">8</text>
<text x="224.9" y="24.3">9</text>
<text x="248.1" y="24.3">10</text>
</g>
<g font-size="2.5">
<text x="82.5" y="63.9">3</text>
<text x="108.8" y="71.4">8,7</text>
<text x="110.5" y="69.1">8</text>
<text x="140.9" y="69.6">11,6</text>
<text x="142.2" y="67.3">12</text>
<text x="70.7" y="74.5">17,1</text>
<text x="72.7" y="72.2">2</text>
<text x="92.7" y="73.4">9</text>
<text x="160" y="76.3">13</text>
<text x="173.2" y="76.5">14</text>
<text x="91.2" y="81.5">7</text>
<text x="110.2" y="83.6">6</text>
<text x="158.6" y="78.6">10,7</text>
<text x="171.8" y="78.8">11,5</text>
<text x="108.3" y="85.9">9,4</text>
<text x="141.1" y="88.1">10,9</text>
<text x="142.6" y="85.7">11</text>
<text x="72.2" y="105">22,5</text>
<text x="73.8" y="102.7">1</text>
<text x="135.4" y="113.2">36,9</text>
<text x="137" y="110.8">5</text>
<text x="237.9" y="188.2">ИП Панин М.П.</text>
</g>
<text font-size="2.3" x="154.3" y="184.9">Разраб.</text>
<g font-size="2">
<text x="154.1" y="176.4">Изм.</text>
<text x="159" y="176.3">Кол.уч.</text>
<text x="165.6" y="176.3">Лист</text>
<text x="170.7" y="176.3">N док.</text>
<text x="176.6" y="176.4">Подпись</text>
<text x="184.8" y="176.3">Дата</text>
<text x="231" y="179.1">Стадия</text>
<text x="240.8" y="179.1">Лист</text>
<text x="249.7" y="179.1">Листов</text>
<text x="166" y="184.9">Панин М.П.</text>
<text x="233.2" y="181.8">РП</text>
<text x="242.7" y="181.8">4</text>
<text x="252.1" y="181.8">7</text>
</g>
<g font-size="1.8">
<text x="100.2" y="68.9">1-2</text>
<text x="134.9" y="70.6">1-4</text>
<text x="99.9" y="73.8">1-3</text>
<text x="62.8" y="81.5">A-1</text>
<text x="125.4" y="82.1">1-5</text>
<text x="163.3" y="101.7">1-6</text>
<text x="62.6" y="105">A-1</text>
<text x="91.8" y="107.8">1</text>
<text x="81.8" y="113.1">A-1</text>
<text x="91.6" y="112.1">А</text>
<text x="104.1" y="112.8">1-7</text>
<text x="107" y="109.5">1-1</text>
<text x="108.5" y="112.8">1-8</text>
<text x="112.7" y="112.8">1-9</text>
<text x="116.7" y="112.8">1-10</text>
<text x="197.6" y="187.1">Размещение оборудования и проводки</text>
<text x="210.9" y="189.3">СОСТ</text>
</g>
<g font-size="1.6">
<text x="24.6" y="155.6" transform="rotate(-90 24.6 155.6)">Взам.инв. N</text>
<text x="24.6" y="175.8" transform="rotate(-90 24.6 175.8)">Подпись и дата</text>
<text x="24.6" y="190.4" transform="rotate(-90 24.6 190.4)">Инв.N подл.</text>
<text x="236" y="193.4">Формат А3</text>
</g>
<g font-size="1.5">
<text x="200.5" y="178.6">г.Моршанск, ул.Пушкина, д.15</text>
<text x="200.6" y="182.2">УФК по Тамбовской области</text>
<text x="201.4" y="180.4">Административное здание</text>
</g>
</svg>
